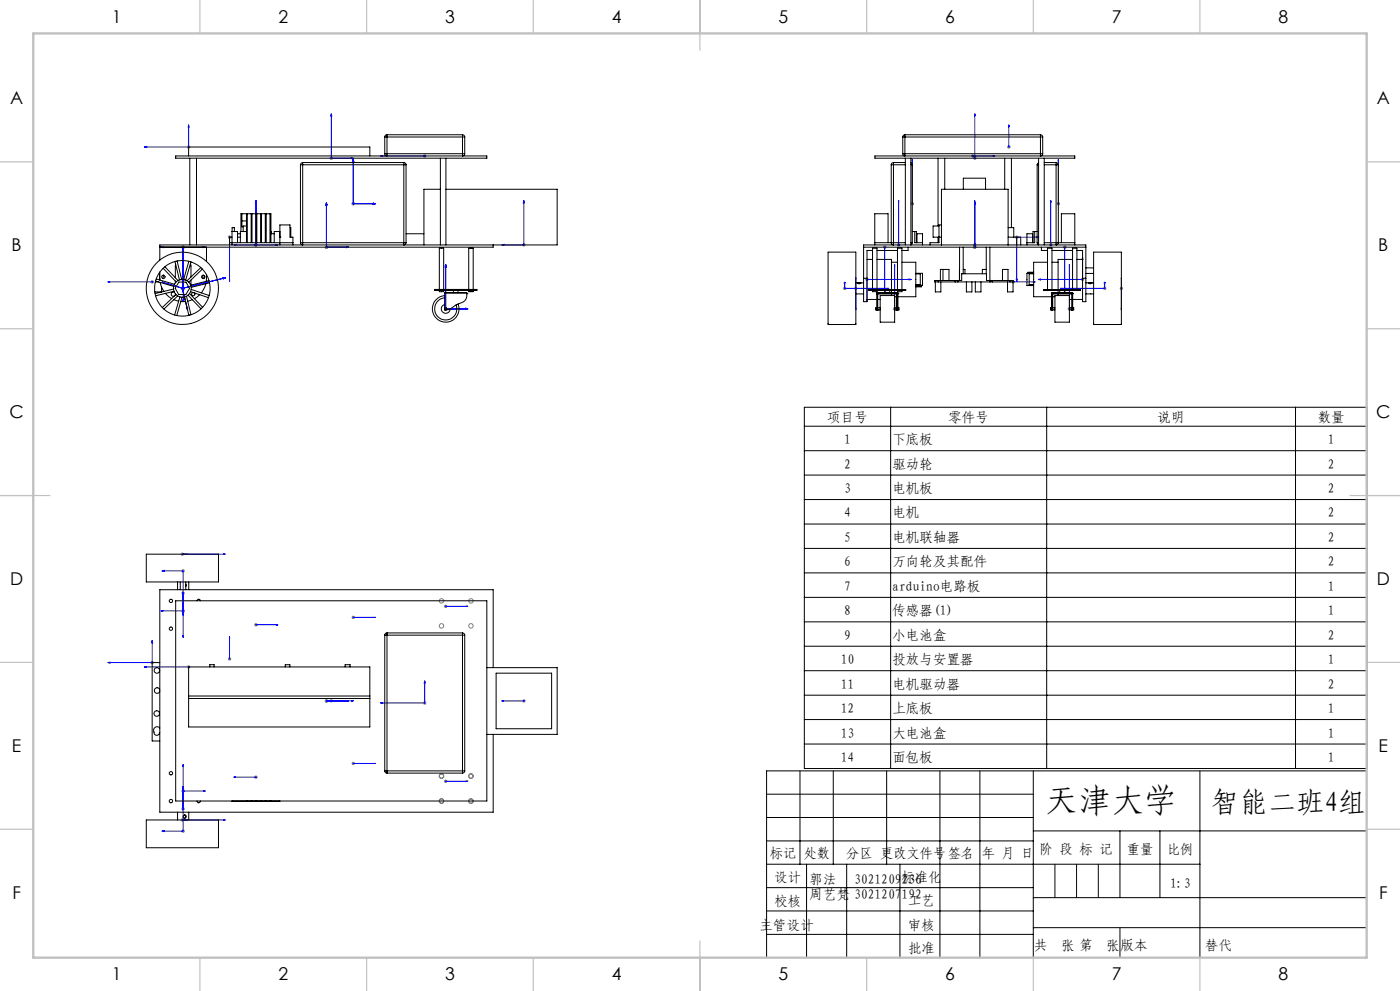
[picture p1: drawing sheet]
<svg xmlns="http://www.w3.org/2000/svg" width="420mm" height="297mm" viewBox="0 0 420 297" stroke-linecap="round" stroke-linejoin="round" font-family="sans-serif">
<g fill="none" stroke="#00f" stroke-width=".3">
<path d="M56.6 37.4l.2 .7h-.4zM56.6 37.4v6.7h-13.3M99.4 34.1l.2 .7h-.4zM99.4 34.1v13.3h6.6M292.5 34.1v.7v-.7M292.5 34.1v13.3M302.6 37.4v.7v-.7M302.6 37.4v6.7M43.3 44.1l.7-.2v.3zM105.3 47.2l.7 .2-.7 .2zM106 47.8l.2 .7h-.4zM106 47.8v13.3h6.6"/>
<path d="M114.2 46.7h.6h-.6M114.2 46.7h13.2M127.2 46.7h.4zM127.4 46.7h.1M273.7 47.8v.7v-.7M273.7 47.8v13.3M291.6 46.7h.4zM291.8 46.7h.1M291.8 46.7h6.7M292.5 47.2v.4zM292.5 47.4h.1M298.4 46.7h-.6h.6"/>
<path d="M302.6 43.9v.3zM302.6 44.1h.1M317.5 47.8v.7v-.7M317.5 47.8v13.3M48.3 74.1l.7-.2v.3zM48.3 74.1h13.3M54.9 77.1v.7v-.7M54.9 77.1l.1 13.3M54.9 74.1v13.2M60.9 73.9l.7 .2-.7 .1zM68.9 70.9v.3zM68.9 71.1h.1"/>
<path d="M68.9 71.1v13.2M70.1 73.4l.7-.2v.4zM70.1 73.4h13.3M76.8 60.1l.1 .7h-.3zM76.8 60.1v13.3M82.8 73.2l.6 .2-.6 .2zM97.9 60.8l.2 .7h-.3zM97.9 60.8v13.3h6.7M103.9 73.9l.7 .2-.7 .1zM112 60.9l.6 .2-.6 .1zM133.7 79.3l.2 .7h-.3zM133.7 79.3v13.3h6.7"/>
<path d="M150.5 73.4l.7-.2v.4zM157.2 60.1v13.3h-6.7M157.2 60.1l.1 .7h-.3zM265.4 73.9v.3zM265.4 74.1h.1M265.4 74.1v13.2M268.4 79.3v.7v-.7M268.4 79.3v13.3M269.6 73.2v.4zM269.6 60.1v.7v-.7M269.6 73.4h.1M269.6 60.1v13.3"/>
<path d="M273.7 60.9v.3zM273.7 61.1h.1M292.4 73.9v.3zM292.4 60.8v.7v-.7M292.4 73.2v.4zM292.4 60.1v.7v-.7M292.4 74.1h.1M292.4 73.4h.1M292.4 60.1v14M311 70.9l.7 .2-.7 .1zM311.7 71.1h-6.7v13.2M315.2 73.2v.4z"/>
<path d="M315.2 60.1v.7v-.7M315.2 73.4h.1M315.2 60.1v13.3M317.5 60.9v.3zM317.5 61.1h.1M319.4 73.9v.3zM319.4 74.1h.1M319.4 74.1v13.2M320.8 79.3v.7v-.7M320.8 79.3v13.3M324.8 77.1l.1 .7h-.3zM324.8 77.1v6.6h-13.3"/>
<path d="M32.3 84.5h.7h-.7M32.3 84.5h13.3M45.5 84.5h.3zM45.6 84.5h.1M48.6 84.6l.6 .1-.6-.1M48.6 84.6l6.3 1.8M54.8 86.4l.3 .1zM54.8 86.7h.3l-.2 .6zM54.9 83.6v.3zM54.9 86.4h.1M54.9 83.7h.1M55 90.4v-.7v.7"/>
<path d="M56 92.2h.3v.6zM66.9 83.3h.7l-.6 .3zM67.6 83.3l-12.9 3.1 1.6 6.4M68.9 84.3v-.6v.6M139.7 92.4l.7 .2-.7 .1zM253.4 84.6v1.8h13.3M253.4 84.6l.2 .1h-.3zM256.8 92.2v.6zM256.8 83.3v.3v-.3M256.8 83.3v9.5M259.9 89.7h.3l-.1 .7zM265.4 87.3v-.6v.6"/>
<path d="M266 86.4h.7zM268.4 92.4v.3zM268.4 92.6h.1M272.7 83.6l.7 .1-.7 .2zM273.4 83.7h-13.3v6.7M303.7 84.5h.4zM303.9 84.5h.1M303.9 84.5h6.7M304.9 83.7h.3l-.2 .6zM310.6 84.5h-.7h.7M311.5 83.7l.6-.1v.3zM318.1 86.4h.7z"/>
<path d="M319.4 87.3v-.6v.6M320.8 92.4v.3zM320.8 92.6h.1M331.3 84.7l.1-.1 .2 .1zM331.4 84.6v1.8h-13.3M336.4 92.2v.6zM336.4 83.3v.3v-.3M336.4 83.3v9.5M48.6 171.1l.6-.2v.3zM48.6 171.1h6.3v19.9M54.7 166.1h12.9M54.9 177.6v.3z"/>
<path d="M54.9 177.8h.1M56.3 166.1h-.3h.3M66.9 166.1h.7zM32.3 198.6l.7-.2v.4zM43.3 199.9h.7h-.7M43.3 199.9h13.3M45.6 191.9l.2 .7h-.3zM45.6 191.9v6.7h-13.3M48.3 183.1h.7h-.7M48.3 183.1h6.6M54.8 183.7h.3l-.2 .7zM54.8 183.1h.3z"/>
<path d="M54.9 191v-.6v.6M54.9 183.1h.1M56.4 199.9h.4zM56.6 199.9h.1M68.9 190.8v.7v-.7M68.9 197.3v.4zM68.9 197.5h.1M68.9 190.8v6.7M76.6 187.3h.3zM76.8 187.3h.1M76.8 187.3h6.6M83.4 187.3h-.6h.6"/>
<path d="M105.8 185h.4zM106 185h.1M106 185h6.6M112.6 185h-.6h.6M133.6 181.7h.3zM133.7 181.7h.1M133.7 181.7h6.7M140.4 181.7h-.7h.7M97.8 210.1h.3zM97.9 210.1h.1M99.2 210h.4zM99.4 210h.1"/>
<path d="M104.6 210.1h-.7h.7M106 210h-.7h.7M106 210l-8.1 .1M114.2 210.7l.6-.2v.4zM127.4 204l.2 .7h-.4zM127.4 204v6.7h-13.2M150.5 210.1h.7h-.7M150.5 210.1h6.7M157 210.1h.3zM157.2 210.1h.1M54.8 237.1h.3zM54.9 229.1v.7v-.7"/>
<path d="M54.9 235.8l.2 .7h-.3zM54.9 237.1h.1M54.9 229.1v20h-6.3M54.9 237.1h6.7M61.6 237.1h-.7h.7M70.1 232.9h.7h-.7M70.1 232.9h6.7M76.6 232.9h.3zM76.8 232.9h.1M105.8 228.8h.4zM106 228.8h.1M106 228.8h6.6"/>
<path d="M112.6 228.8h-.6h.6M133.6 234.1h.3zM133.7 234.1h.1M133.7 234.1h6.7M140.4 234.1h-.7h.7M48.6 249.1l.6-.2v.3zM54.7 245.7h12.9M54.9 242.4h.1M55 242.2v.4zM56.3 245.7h-.3h.3M66.9 245.7h.7z"/>
</g>
<g fill="none" stroke="#808080" stroke-width=".3">
<path d="M56.1 44.1h1M56.2 43.7l.7 .7M56.6 43.6v1M56.9 43.7l-.7 .7M98.9 47.4h1M99 47.1l.7 .7M99.4 46.9v1M99.7 47.1l-.7 .7M126.9 46.7h1M127.1 46.4l.7 .7M127.4 46.2v1M127.8 46.4l-.7 .7"/>
<path d="M291.3 46.7h1M291.5 46.4l1.3 1.4M291.8 46.2v1M292 47.4h.9M292.2 46.4l-.7 .7M292.5 46.9v1M292.8 47.1l-.7 .7M302.1 44.1h1M302.3 43.7l.7 .7M302.6 43.6v1M303 43.7l-.7 .7M54.4 74.1h1.1"/>
<path d="M54.6 73.7l.7 .7M54.9 73.6v1M55.3 73.7l-.7 .7M68.4 71.1h1M68.5 70.7l.7 .7M68.9 70.6v1M69.2 70.7l-.7 .7M76.3 73.4h1M76.4 73.1l.7 .7M76.8 72.9v1M77.1 73.1l-.7 .7M97.4 74.1h1.1"/>
<path d="M97.6 73.7l.7 .7M97.9 73.6v1M98.3 73.7l-.7 .7M105.5 61.1h1M105.6 60.7l.7 .7M106 60.6v1M106.3 60.7l-.7 .7M156.7 73.4h1M156.8 73.1l.7 .7M157.2 72.9v1M157.5 73.1l-.7 .7M264.9 74.1h1"/>
<path d="M265.1 73.7l.7 .7M265.4 73.6v1M265.8 73.7l-.7 .7M269.1 73.4h1M269.2 73.1l.7 .7M269.6 72.9v1M269.9 73.1l-.7 .7M273.2 61.1h1M273.3 60.7l.7 .7M273.7 60.6v1M274 60.7l-.7 .7M291.9 74.1h1"/>
<path d="M291.9 73.4h1M292.1 73.1l.7 .6-.7 .7M292.4 72.9v1.7M292.8 73.1l-.7 .6 .7 .7M304.5 71.1h1M304.7 70.7l.7 .7M305 70.6v1M305.4 70.7l-.7 .7M314.7 73.4h1.1M314.9 73.1l.7 .7M315.2 72.9v1M315.6 73.1l-.7 .7"/>
<path d="M317 61.1h1M317.1 60.7l.8 .7M317.5 60.6v1M317.9 60.7l-.8 .7M318.9 74.1h1M319.1 73.7l.7 .7M319.4 73.6v1M319.8 73.7l-.7 .7M45.1 84.5h1M45.3 84.1l.7 .7M45.6 84v1M46 84.1l-.7 .7"/>
<path d="M54.2 86.4h1.3M54.4 86.1l.7 .7M54.4 83.7h1M54.6 86.1l.7 .7M54.6 83.4l.7 .7M54.7 85.9v1M54.9 83.3v1M54.9 85.9v1M55.1 86.1l-.7 .7M55.3 86.1l-.7 .7M55.3 83.4l-.7 .7M133.2 92.6h1"/>
<path d="M133.4 92.2l.7 .7M133.7 92.1v1M134.1 92.2l-.7 .7M252.9 86.4h1M253.1 86.1l.7 .7M253.4 85.9v1M253.8 86.1l-.7 .7M256.3 86.4h.9M256.4 86.1l.7 .7M256.8 85.9v1M257.1 86.1l-.7 .7M259.6 83.7h1"/>
<path d="M259.8 83.4l.7 .7M260.1 83.3v1M260.5 83.4l-.7 .7M267.9 92.6h1M268 92.2l.7 .7M268.4 92.1v1M268.7 92.2l-.7 .7M303.4 84.5h1M303.6 84.1l.7 .7M303.9 84v1M304.3 84.1l-.7 .7M320.3 92.6h1"/>
<path d="M320.5 92.2l.7 .7M320.8 92.1v1M321.2 92.2l-.7 .7M324.3 83.7h1M324.4 83.4l.7 .7M324.8 83.3v1M325.1 83.4l-.7 .7M330.9 86.4h1M331.1 86.1l.7 .7M331.4 85.9v1M331.8 86.1l-.7 .7M335.9 86.4h1"/>
<path d="M336.1 86.1l.7 .7M336.4 85.9v1M336.8 86.1l-.7 .7M54.2 166.1h1M54.4 165.7l.7 .7M54.4 171.1h1.1M54.4 177.8h1M54.6 170.7l.7 .7M54.6 177.4l.7 .7M54.7 165.6v1M54.9 170.6v1M54.9 177.2v1.1"/>
<path d="M55.1 165.7l-.7 .7M55.3 170.7l-.7 .7M55.3 177.4l-.7 .7M45.1 198.6h1M45.3 198.2l.7 .7M45.6 198.1v1M46 198.2l-.7 .7M54.4 183.1h1.1M54.6 182.7l.7 .7M54.9 182.6v1M55.3 182.7l-.7 .7M56.1 199.9h1"/>
<path d="M56.2 199.5l.7 .7M56.6 199.4v1M56.9 199.5l-.7 .7M68.4 197.5h1M68.5 197.1l.7 .7M68.9 197v1M69.2 197.1l-.7 .7M76.3 187.3h1M76.4 186.9l.7 .7M76.8 186.8v.9M77.1 186.9l-.7 .7M105.5 185h1"/>
<path d="M105.6 184.7l.7 .7M106 184.5v1M106.3 184.7l-.7 .7M133.2 181.7h1M133.4 181.4l.7 .7M133.7 181.2v1M134.1 181.4l-.7 .7M97.4 210.1h1.1M97.6 209.7l.7 .7M97.9 209.6v1M98.3 209.7l-.7 .7M98.9 210h1"/>
<path d="M99 209.7l.7 .7M99.4 209.5v1M99.7 209.7l-.7 .7M126.9 210.7h1M127.1 210.3l.7 .8M127.4 210.2v1M127.8 210.3l-.7 .8M156.7 210.1h1M156.8 209.7l.7 .7M157.2 209.6v1M157.5 209.7l-.7 .7M54.4 237.1h1.1"/>
<path d="M54.6 236.7l.7 .7M54.9 236.6v1M55.3 236.7l-.7 .7M76.3 232.9h1M76.4 232.5l.7 .8M76.8 232.4v1M77.1 232.5l-.7 .8M105.5 228.8h1M105.6 228.5l.7 .7M106 228.3v1M106.3 228.5l-.7 .7M133.2 234.1h1"/>
<path d="M133.4 233.8l.7 .7M133.7 233.6v1M134.1 233.8l-.7 .7M54.2 245.7h1M54.4 245.4l.7 .7M54.4 242.4h1M54.4 249.1h1.1M54.6 242.1l.7 .7M54.6 248.7l.7 .7M54.7 245.2v1M54.9 241.9v1M54.9 248.6v1"/>
<path d="M55.1 245.4l-.7 .7M55.3 242.1l-.7 .7M55.3 248.7l-.7 .7"/>
<circle cx="132.5" cy="187.6" r=".68"/>
<circle cx="132.5" cy="180.1" r=".67"/>
<circle cx="141.3" cy="187.6" r=".68"/>
<circle cx="141.3" cy="180.1" r=".67"/>
<circle cx="132.5" cy="232.6" r=".68"/>
<circle cx="141.3" cy="232.6" r=".68"/>
<circle cx="132.5" cy="240.1" r=".67"/>
<circle cx="141.3" cy="240.1" r=".67"/>
</g>
<g fill="none" stroke="#000" stroke-width=".3">
<path d="M241.3 122.1h168.8v108.2h-168.8zM241.3 127.7h168.8M241.3 135.1h168.8M267.2 122.1v108.2M314 122.1v108.2M388.7 122.1v108.2M241.3 142.4h168.8M241.3 149.7h168.8M241.3 157.1h168.8M241.3 164.4h168.8M241.3 171.7h168.8M241.3 179h168.8"/>
<path d="M241.3 186.4h168.8M241.3 193.7h168.8M241.3 201h168.8M241.3 208.3h168.8M241.3 215.6h168.8M230 238h80M240 231v28M241.3 223h168.8M250 231v28M266 231v28M282 231v56M294 231v56"/>
<path d="M310 231v56M360 231v56M410 231h-180v56M230 245h80M230 252h80M230 259h130M242 259v28M254 259v28M270 259v28M310 249h100M336 249v20M348 249v20"/>
<path d="M230 266h80M230 273h80M310 269h100M310 278h100M230 280h80"/>
</g>
<path d="M316.5 259v10M323 259v10M329.5 259v10M336 278v9" fill="none" stroke="#0a0605" stroke-width=".3"/>
<g fill="none" stroke="#c0c0c0" stroke-width=".35">
<path d="M60 0v10M110 0v10M160 0v10M210 0v15M260 0v10M310 0v10M360 0v10M0 48.5h10M410 48.5h10M0 98.5h10M410 98.5h10M0 148.5h15"/>
<path d="M405 148.5h15M0 198.5h10M410 198.5h10M0 248.5h10M410 248.5h10M60 287v10M110 287v10M160 287v10M210 282v15M260 287v10M310 287v10M360 287v10"/>
</g>
<path d="M10 10h400v277h-400z" fill="none" stroke="#c0c0c0" stroke-width=".7"/>
<path d="M103.9 210.1h.7zM97.8 210.1h.3zM48.6 171.1l.6-.2v.3zM54.8 183.7h.3l-.2 .7zM139.7 234.1h.7zM133.6 234.1h.3zM56 166.1h.3zM66.9 166.1h.7zM48.3 183.1h.7zM54.8 183.1h.3zM54.9 177.6v.3zM54.9 190.4v.6zM112 185h.6zM105.8 185h.4zM56 245.7h.3zM66.9 245.7h.7zM82.8 187.3h.6zM76.6 187.3h.3zM70.1 232.9h.7zM76.6 232.9h.3zM55 242.2v.4zM54.9 229.1v.7zM139.7 181.7h.7zM133.6 181.7h.3zM45.6 191.9l.2 .7h-.3zM32.3 198.6l.7-.2v.4zM150.5 210.1h.7zM157 210.1h.3zM127.4 204l.2 .7h-.4zM114.2 210.7l.6-.2v.4zM60.9 237.1h.7zM54.8 237.1h.3zM68.9 190.8v.7zM68.9 197.3v.4zM112 228.8h.6zM105.8 228.8h.4zM105.3 210h.7zM99.2 210h.4zM56.4 199.9h.4zM43.3 199.9h.7zM48.6 249.1l.6 .1v-.3zM54.9 235.8l-.1 .7h.3zM103.9 210.1h.7zM97.8 210.1h.3zM103.9 73.9l.7 .2-.7 .1zM97.9 60.8l.2 .7h-.3zM48.6 84.6l.6 .1zM54.8 86.4l.3 .1zM139.7 92.4l.7 .2-.7 .1zM133.7 79.3l.2 .7h-.3zM56 92.2h.3v.6zM66.9 83.3h.7l-.6 .3zM48.3 74.1l.7-.2v.3zM54.8 86.7h.3l-.2 .6zM54.9 77.1v.7zM54.9 83.6v.3zM112 60.9l.6 .2-.6 .1zM106 47.8l.2 .7h-.4zM56 92.2h.3v.6zM66.9 83.3h.7l-.6 .3zM82.8 73.2l.6 .2-.6 .2zM76.8 60.1l.1 .7h-.3zM70.1 73.4l.7 .2v-.4zM76.8 60.1l-.2 .7h.3zM55 89.7v.7zM54.9 83.6v.3zM139.7 92.4l.7 .2-.7 .1zM133.7 79.3l.2 .7h-.3zM45.5 84.5h.3zM32.3 84.5h.7zM150.5 73.4l.7 .2v-.4zM157.2 60.1l-.2 .7h.3zM127.2 46.7h.4zM114.2 46.7h.6zM60.9 73.9v.3l.7-.1zM54.8 86.7l.1 .6 .2-.6zM68.9 70.9v.3zM68.9 83.7v.6zM112 60.9l.6 .2-.6 .1zM106 47.8l.2 .7h-.4zM105.3 47.2l.7 .2-.7 .2zM99.4 34.1l.2 .7h-.4zM56.6 37.4l.2 .7h-.4zM43.3 44.1l.7-.2v.3zM48.6 84.6l.6 .1zM54.8 86.4l.3 .1zM103.9 73.9l.7 .2-.7 .1zM97.9 60.8l.2 .7h-.3zM292.4 73.9v.3zM292.4 60.8v.7zM331.3 84.7l.1-.1 .2 .1zM318.1 86.4h.7zM268.4 92.4v.3zM268.4 79.3v.7zM336.4 92.2v.6zM336.4 83.3v.3zM319.4 73.9v.3zM319.4 86.7v.6zM324.8 77.1l.1 .7h-.3zM311.5 83.7l.6-.1v.3zM317.5 60.9v.3zM317.5 47.8v.7zM256.8 92.2v.6zM256.8 83.3v.3zM315.2 73.2v.4zM315.2 60.1v.7zM269.6 73.2v.4zM269.6 60.1v.7zM259.9 89.7h.3l-.1 .7zM272.7 83.6l.7 .1-.7 .2zM320.8 92.4v.3zM320.8 79.3v.7zM309.9 84.5h.7zM303.7 84.5h.4zM292.4 73.2v.4zM292.4 60.1v.7zM297.8 46.7h.6zM291.6 46.7h.4zM265.4 73.9v.3zM265.4 86.7v.6zM311 70.9v.3l.7-.1zM304.9 83.7l.1 .6 .2-.6zM273.7 60.9v.3zM273.7 47.8v.7zM292.5 47.2v.4zM292.5 34.1v.7zM302.6 37.4v.7zM302.6 43.9v.3zM253.4 84.6l-.1 .1h.3zM266 86.4h.7zM292.4 73.9v.3zM292.4 60.8v.7z" fill="#00f"/>
<g fill="none" stroke="#000" stroke-width=".3">
<path d="M52.7 46.7h93.3v.7h-93.3zM56.6 46.7v-2.6h54.3v2.6M56.9 47.4v26M58.9 47.4v26M90.1 49.4h.7M90.1 49.4v23.3M90.8 48.7v.7M90.8 48.7l-.5 .2-.2 .5M90.8 49.4h30.3M90.8 48.7h30.3M90.8 49.4v23.3M115.4 46.1l.2 .4 .5 .2v-.6"/>
<path d="M115.4 46.1h.7M115.4 41.1h.7M115.4 41.1v5M116.1 40.4v.7M116.1 40.4l-.4 .1-.3 .6M116.1 41.1v5M116.1 41.1h22.6M116.1 40.4h22.6M116.1 46.1h22.6M121.1 48.7v.7M121.1 48.7l.5 .2 .2 .5M121.1 49.4h.7"/>
<path d="M121.1 49.4v23.3M121.8 49.4v23.3M132.1 47.4v26M132.1 56.7h-4.9v16.7M133.8 56.7h33.3v16.7h-119.2v4.6M133.8 47.4v26M138.7 40.4v.7M138.7 46.1v.6l.4-.1 .3-.5M138.7 41.1h.7M138.7 40.4l.4 .1 .3 .6M138.7 46.1h.7M138.7 41.1v5"/>
<path d="M139.4 41.1v5M262.5 46.7h59.9v.7h-59.9zM267.4 49.4h.6M267.4 49.4v23.3M268 48.7v.7M268 48.7l-.5 .2-.1 .5M268 49.4h3.6M268 48.7h3.6M268 49.4v23.3M270.8 46.1l.2 .4 .5 .2v-.6M270.8 46.1h.7M270.8 41.1h.7"/>
<path d="M270.8 41.1v5M271.5 40.4v.7M271.5 40.4l-.5 .2-.2 .5M271.5 41.1h40.6M271.5 40.4h40.6M271.5 46.1h40.6M271.5 41.1v5M271.6 47.4v26M273.3 48.8l.4 .6M273.3 49.4h.4M273.3 47.4v26M273.7 49.4v23.3"/>
<path d="M281.4 47.4v20.3M283.4 47.4v9.3M289 56.7v-3.3h6.7v3.3M301.4 47.4v9.3M303.4 47.4v20.8M311.1 49.4h.5M311.1 49.4v23.3M311.6 48.8l-.5 .6M311.6 47.4v26M312.1 40.4v.7M312.1 46.1v.6l.4-.1 .3-.5M312.1 46.1h.7"/>
<path d="M312.1 40.4l.4 .1 .3 .6M312.1 41.1h.7M312.1 41.1v5M312.8 41.1v5M313.3 49.4h3.5M313.3 48.7h3.5M313.3 47.4v26M316.8 48.7l.5 .2 .2 .5M316.8 49.4h.7M316.8 48.7v.7M316.8 49.4v23.3M317.5 49.4v23.3"/>
<path d="M49.5 79.9l3.9 4.2M52.5 78.4l1.3 5.5M52.7 79.2l-.1 4.1M53.1 78.2l1.4 5.5M53.2 78.2v.1M56.7 78.3l-1.6 5.5M57.1 79l.2 4M57.3 78.5l-1.6 5.4M61.9 74.1v4.2M69.6 71.1h-.7v2.3M69.6 69.4v-1.2h.7v1.2M71.3 72.7v-3.3h-1.7v4"/>
<path d="M71.3 70.1h.8M71.3 71.1h.8M72.3 69.4v-5.3h9v8.6h6.6M72.6 64.1v3.9h.4M72.6 66.2h1.3M73.9 69.4h-1.8v3.3M73.9 64.1v8.6h-5M73.9 67.7h-.9v1.7M74.2 64.1v8.6h1.2v-8.6M75.6 64.1v8.6h1.2v-8.6M77 64.1v8.6h1.2v-8.6M78.5 64.1v8.6h1.1v-8.6"/>
<path d="M79.9 64.1v8.6h1.1v-8.6M81.3 69.4h.2v.7M81.3 70.1h1M84 71.1h.1M84 73.4v-6h3v3.7h.9v2.3M84 69.4h-1.7v3.3M87 68.2h.2v2.9M90.1 72.7l.2 .5 .5 .2v-.7M90.1 72.7h.7M90.8 72.7h30.3M121.1 72.7v.7l.5-.2 .2-.5M121.1 72.7h.7"/>
<path d="M121.8 70.1h5.4M148 73.4v.7h-100.1M248.4 75.6h8.4v21.7h-8.4zM259.1 74.1h66.7M260.1 77.7h1.7M261.8 75.1h-1.7v8.3M262.4 72.7h5M263.1 77.7h4.3v9M263.1 75.1h6.1M266.4 72.7v-8.6h-4v9.3M267.4 72.7l.1 .5 .5 .2v-.7M267.4 72.7h.6"/>
<path d="M267.4 78.6h1.8M268 72.7h3.6M270.6 78.6h4.1v10.3h-5.3M272.4 74.1v1h-1.8M273.3 72.7h.4M273.7 72.7l-.4 .7M273.7 69.4h.7M274.4 69.4h.5v3.3M274.4 69.4v3.3h2.4M275.1 72.7v-2.6h1.7v3.3M281.4 71.1v1.6M281.7 67.7h-1.8v3.4h2.5"/>
<path d="M282.4 67.4h-.7v5.3h-2.7v.7M282.4 73.4v-16.7h20v16.7M287.9 74.1v10M289 74.1v8M295.9 74.1v8M297 74.1v10.4M302.4 71.1h3.8v2.3M302.4 68.2h1.7v2.9M305 71.1v2.3M309.8 72.7v-2.6h-1.7v3.3M310.4 69.4h-.5v3.3M310.4 69.4v3.3h-2.3"/>
<path d="M310.4 69.4h.7M311.1 72.7l.5 .7M311.1 72.7h.5M312.4 74.1v1h1.9M313.3 72.7h3.5M314.3 78.6h-4.2v10.3h5.4M315.6 78.6h1.8M315.6 75.1h6.2M316.8 72.7v.7l.5-.2 .2-.5M316.8 72.7h.7M317.5 72.7h4.9M318.4 72.7v-8.6h4v9.3"/>
<path d="M321.8 77.7h-4.4v9M323.1 77.7h1.7M323.1 75.1h1.7v8.3M328.1 75.6h8.3v21.7h-8.3zM46.6 84.5h1M46.7 84.2l5.4 1.6M46.8 83.6l5.5 1.6M47.9 81.6v2.3M47.9 81.5l.1 2.4M48 84.6l.5 1.5 .7 1.2M48.5 86v1.5h-2.1M48.9 80.4l3.9 4.1"/>
<path d="M49 82.5l-.1 1M49.6 87.9l1.9 1.6M52 86.6l-5.5 1.4M52.1 89.8l1.5 .5M52.2 87.3l-5.5 1.3M52.3 87.6a.65 .65 0 0 0-.9 .5 .65 .65 0 0 0 .8 .7M52.6 84.2v.6M52.6 88.2v.2M52.6 88.1v.1M52.8 88.3l-4.1 3.9M53.3 88.7l-4.1 3.9M53.7 84.5l2.1 .1 1.1 1.8-1.2 1.9h-2.1l-1-1.9z"/>
<path d="M54 89l-1.6 5.4M54.3 90.4h1.3M54.6 89.1l-1.6 5.5M55.3 89l1.4 5.5 .2-.1M56 88.8l1.3 5.5M56.4 88.5l3.9 4.1M56.9 88l3.9 4.1M57.2 87.4l5.3 1.8M57.3 84v1.4M57.4 86.7l5.4 1.9M57.7 89.8l-1.4 .5M58 87.7a.49 .49 0 0 0-.5 .6 .49 .49 0 0 0 .8 .3 .49 .49 0 0 0 0-.8"/>
<path d="M59.9 88.3l-1.6 1.2M60.3 80.2l-4.2 3.9M60.7 80.6l-4.1 4M60.9 82.5a.51 .51 0 0 1 .5 .5 .51 .51 0 0 1-.5 .5l-.1-1M61.7 85.1l-.3 1-1 1.7M61.9 82.3v2M62.7 84.1l-5.5 1.4M62.9 84.8l-5.5 1.3M130.4 86.8h12.7M130.4 87h12.7M130.4 86.8v.2M131.8 86.7v-12.3h1.3v12.3"/>
<path d="M131.8 87.1v.3h1.3v-.3M133.4 87.8v5.1a3.2 3.2 0 0 0 2.7-1l1.4-.9a2.63 2.63 0 0 0 2.6-3M133.4 87.8h6.7M133.4 89.2a3.3 3.3 0 0 0-3 4 3.3 3.3 0 0 0 4.2 2.6 3.3 3.3 0 0 0 2.2-4.4M133.4 88.6a4 4 0 0 0-3.6 4.7 4 4 0 0 0 5 3.1 4 4 0 0 0 2.6-5.3M133.4 91.3a1.33 1.33 0 0 0-1 1.5 1.33 1.33 0 0 0 1.4 1.1 1.33 1.33 0 0 0 1.2-1.3M136 87.1v.6M137.4 87.1v.6M140.1 88h.1M140.1 87.8v.2M140.6 87.1v.3h1.4v-.3M140.6 86.7v-12.3h1.4v12.3"/>
<path d="M143.1 86.8v.2M256.8 88.1h2.3M256.8 84.8h2.3M257.3 84.8h1l-.2 .2a.43 .43 0 0 1-.5 .1 .43 .43 0 0 1-.3-.3zM259.1 83.4v7h1v-7M259.1 83.4v-10h66.7v10M259.1 83.4h1M260.1 89.7h2.9M260.7 87h11M260.7 86.8h11M260.7 86.8v.2M260.8 86.7l-.1 .1"/>
<path d="M261.8 86.7v-12.3h1.3v12.3M261.8 87.1v.3h1.3v-.3M263 88v4.9h-.3v-.7h.3M263 88h.1M263 87.8h6.4M263 88h6.4M263 87.8v.2M263.3 92.9h-.3M263.3 92.9h.8M263.4 92.8l-.1 .1M263.4 88l-.1 4.9M263.4 92.2h.7"/>
<path d="M263.4 89.7h.7M264.1 88.6h4.3v8h-4.3zM265.5 87.1v.6M266.9 87.1v.6M267.4 87.1v.6M267.4 88v.6M268.4 92.9h.7M268.4 92.2h.7M268.4 88.9h.7M269.1 92.9h.3M269.1 92.8v.1M269.1 88v4.8"/>
<path d="M269.1 88h.1M269.1 88v4.9M269.2 86.7v-12.3h1.4v12.3M269.2 87.1v.3h1.4v-.3M269.4 88v4.9h.3v-.7h-.3M269.4 88h.1M269.4 87.8v.2M271.6 86.7l.1 .1M271.7 86.8v.2M274.7 81.9h2.1v3.7h-2.1M274.7 82.1h1.4v3.3M274.7 85.4h1.4"/>
<path d="M274.7 85.7h1.7M276.1 85.4h.1M276.4 85.6v.4h-1.7M280.6 84.5v3h1.7v-3M281.5 84.1v.4M282.9 80.7h1.8v3.4M282.9 80.7h-.8v3.4M282.9 80.7v3.4M286.6 84.1v.4M287.3 84.1v.4M287.8 80.7h.1M289 80.7h.5v1.4"/>
<path d="M289.9 84.5v3h1.7v-3M292.6 84.5v3h1.7v-3M295.9 80.7h-1.2v1.4M297.7 84.1v.4M300.7 84.1v-3.4h1.7v3.4M302.3 84.5v3h1.6v-3.4h-8v-2h-7.4v2h-8.1v.4h23.5M303 84.1v.4M308.4 81.8h1.7M308.8 85.4h.1M308.8 85.4h1.3M310.1 81.9h-2v3.7h2M310.1 82.1h-1.3v3.3"/>
<path d="M310.1 81.6h-1.7v.3M313.1 86.8h11M313.1 87h11M313.1 86.8v.2M313.2 86.7l-.1 .1M314.3 86.7v-12.3h1.3v12.3M315.5 88v4.9h-.4v-.7h.4M315.5 87.8h6.3M315.5 88h.1M315.5 88h6.3M315.5 87.8v.2M315.7 88l.1 4.9z"/>
<path d="M315.8 92.9h-.3M315.8 92.9h.7M315.8 92.2h.7M315.8 88.9h.7M316.5 88.6h4.3v8h-4.3zM317.4 88v.6M317.4 87.1v.6M317.9 87.1v.6M319.3 87.1v.6M320.8 92.2h.7M320.8 89.7h.7M321.5 92.8v.1"/>
<path d="M321.5 88h.1M321.5 92.9h.3M321.5 88v4.9h-.7M321.8 86.7v-12.3h1.3v12.3M321.8 88v4.9h.3v-.7h-.3M321.8 88h.1M321.8 89.7h3M321.8 87.8v.2M324.1 86.7v.1M324.1 86.8v.2M324.8 83.4v7h1v-7M324.8 83.4h1"/>
<path d="M325.8 84.8h2.3M325.8 88.1h2.3M325.8 81.9h2.3M325.8 80.3h2.3M326.6 84.8h1l-.5 .3zM43.9 166.1h21.6v8.3h-21.6zM53.3 174.4v2.3M54.1 174.4v2.3M55.7 175.1v.7M55.7 174.4v2.3M56.6 174.4v2.3M47.9 198.6h-2.3v23.5h2.3"/>
<path d="M52.7 180.1h93.3v60h-93.3zM56.6 199.9h54.3v18h-54.3zM59.1 180.1a.5 .5 0 0 1 .5-.5 .5 .5 0 0 1 .5 .5M62.9 199.9v-.7h1.3v.7M85.6 199.9v-.7h1.4v.7M103.5 199.9v-.7h1.5v.7M115.4 190.4h.7M115.4 190.4v40.6M116.1 189.7v.7M116.1 189.7l-.4 .1-.3 .6M116.1 189.7h22.6M116.1 190.4h22.6"/>
<path d="M116.1 190.4v40.6M138.7 189.7v.7M138.7 190.4h.7M138.7 189.7l.4 .1 .3 .6M138.7 190.4v40.6M139.4 190.4v40.6M47.9 218.2a1.06 1.06 0 0 0-1.4-.2 1.06 1.06 0 0 0-.3 1.4 .87 .87 0 0 0 .8 1 .87 .87 0 0 0 .9-.9M47.9 206.8a.83 .83 0 0 0-1.2-.5 .83 .83 0 0 0 0 1.3 .83 .83 0 0 0 1.2-.5M56.6 208.6h54.3M56.6 209.3h54.3M146 200.1h21.1v20h-21.1M148 200.1v-23.4h-100.1v66.7h100.1v-23.3"/>
<path d="M148.8 201.8h16.7v16.6h-16.7zM115.4 231h.7M115.4 231l.3 .6 .4 .1M116.1 231v.7M116.1 231h22.6M116.1 231.7h22.6M138.7 231h.7M138.7 231v.7M139.4 231l-.3 .6-.4 .1M43.9 245.7h21.6v8.4h-21.6zM53.3 243.4v2.3M55.3 244.3a.49 .49 0 0 1 .4 .4 .49 .49 0 0 1-.4 .5"/>
<path d="M56.6 243.4v2.3M59.1 240.1a.5 .5 0 0 0 .5 .5 .5 .5 0 0 0 .5-.5M69.6 240.1h.1M73.9 240.1h.1M74.2 240.1h.1M75.4 240.1h.1M75.6 240.1h.1M76.8 240.1h.1M77 240.1h.1M78.2 240.1h.1M78.5 240.1h.1M79.6 240.1h.1"/>
<path d="M79.9 240.1h.1M81 240.1h.1M81.3 240.1h.1M84 240.1h.1"/>
<circle cx="49" cy="83" r=".52"/>
<circle cx="54.7" cy="86.4" r="8.3"/>
<circle cx="54.7" cy="86.4" r="2.67"/>
<circle cx="54.7" cy="86.4" r="10.8"/>
<circle cx="60.9" cy="83" r=".5"/>
<circle cx="133.7" cy="92.6" r=".34"/>
<circle cx="51.3" cy="180.1" r=".5"/>
<circle cx="51.3" cy="188.4" r=".5"/>
<circle cx="47" cy="213.8" r=".84"/>
<circle cx="47.1" cy="200.9" r=".84"/>
<circle cx="51.3" cy="231.7" r=".5"/>
<circle cx="51.3" cy="240.1" r=".51"/>
<circle cx="55.4" cy="244.7" r=".49"/>
</g>
<text font-size="9.9" x="313.7" y="243.3">天津大学</text>
<text font-size="8.5" x="363.5" y="243.3">智能二班4组</text>
<g font-size="5.3">
<text x="33.5" y="6.8">1</text>
<text x="83.5" y="6.8">2</text>
<text x="133.5" y="6.8">3</text>
<text x="183.5" y="6.8">4</text>
<text x="233.5" y="6.8">5</text>
<text x="283.5" y="6.8">6</text>
<text x="333.5" y="6.8">7</text>
<text x="383.5" y="6.8">8</text>
<text x="3" y="31.1">A</text>
<text x="413" y="31.1">A</text>
<text x="3.5" y="75.3">B</text>
<text x="413.5" y="75.3">B</text>
<text x="2.8" y="125.3">C</text>
<text x="412.8" y="125.3">C</text>
<text x="3" y="175.3">D</text>
<text x="413" y="175.3">D</text>
<text x="3.6" y="225.3">E</text>
<text x="413.6" y="225.3">E</text>
<text x="3.7" y="269.6">F</text>
<text x="413.7" y="269.6">F</text>
<text x="33.5" y="293.8">1</text>
<text x="83.5" y="293.8">2</text>
<text x="133.5" y="293.8">3</text>
<text x="183.5" y="293.8">4</text>
<text x="233.5" y="293.8">5</text>
<text x="283.5" y="293.8">6</text>
<text x="333.5" y="293.8">7</text>
<text x="383.5" y="293.8">8</text>
</g>
<g font-size="4.1">
<text x="248.2" y="126.6">项目号</text>
<text x="284.5" y="126.6">零件号</text>
<text x="347.3" y="126.6">说明</text>
<text x="395.3" y="126.6">数量</text>
<text x="253.3" y="133.1">1</text>
<text x="267.7" y="133.1">下底板</text>
<text x="398.4" y="133.1">1</text>
<text x="253.3" y="140.4">2</text>
<text x="267.7" y="140.4">驱动轮</text>
<text x="398.4" y="140.4">2</text>
<text x="253.3" y="147.8">3</text>
<text x="267.7" y="147.8">电机板</text>
<text x="398.4" y="147.8">2</text>
<text x="253.3" y="155.1">4</text>
<text x="267.7" y="155.1">电机</text>
<text x="398.4" y="155.1">2</text>
<text x="253.3" y="162.4">5</text>
<text x="267.7" y="162.4">电机联轴器</text>
<text x="398.4" y="162.4">2</text>
<text x="253.3" y="169.7">6</text>
<text x="267.7" y="169.7">万向轮及其配件</text>
<text x="398.4" y="169.7">2</text>
<text x="253.3" y="177.1">7</text>
<text x="267.7" y="177.1">arduino电路板</text>
<text x="398.4" y="177.1">1</text>
<text x="253.3" y="184.4">8</text>
<text x="267.7" y="184.4">传感器(1)</text>
<text x="398.4" y="184.4">1</text>
<text x="253.3" y="191.7">9</text>
<text x="267.7" y="191.7">小电池盒</text>
<text x="398.4" y="191.7">2</text>
<text x="252.2" y="199">10</text>
<text x="267.7" y="199">投放与安置器</text>
<text x="398.4" y="199">1</text>
<text x="252.2" y="206.4">11</text>
<text x="267.7" y="206.4">电机驱动器</text>
<text x="398.4" y="206.4">2</text>
<text x="252.2" y="213.7">12</text>
<text x="267.7" y="213.7">上底板</text>
<text x="398.4" y="213.7">1</text>
<text x="252.2" y="221">13</text>
<text x="267.7" y="221">大电池盒</text>
<text x="398.4" y="221">1</text>
<text x="252.2" y="228.4">14</text>
<text x="267.7" y="228.4">面包板</text>
<text x="398.4" y="228.4">1</text>
<text x="230.9" y="257.2">标记</text>
<text x="241.1" y="257.2">处数</text>
<text x="253.9" y="257.2">分区 更改文件号签名</text>
<text x="294.5" y="257.2">年 月 日</text>
<text x="311.8" y="255.9">阶 段 标 记</text>
<text x="338" y="255.9">重量</text>
<text x="350.2" y="255.9">比例</text>
<text x="232.3" y="264.2">设计</text>
<text x="242.8" y="264.8">郭法</text>
<text x="242.8" y="269.3">周艺梵</text>
<text x="256.2" y="264.8">3021209236</text>
<text x="256.2" y="269.3">3021207192</text>
<text x="270.4" y="264.2">标准化</text>
<text x="351.1" y="266">1:3</text>
<text x="232.3" y="271.4">校核</text>
<text x="272.4" y="271.3">工艺</text>
<text x="227.9" y="278.6">主管设计</text>
<text x="272.4" y="278.6">审核</text>
<text x="272.4" y="285.5">批准</text>
<text x="310.3" y="284.7">共</text>
<text x="318.4" y="284.7">张 第</text>
<text x="331.9" y="284.7">张</text>
<text x="336.1" y="284.7">版本</text>
</g>
<text font-size="4.1" fill="#0a0605" x="361.6" y="284.7">替代</text>
</svg>
